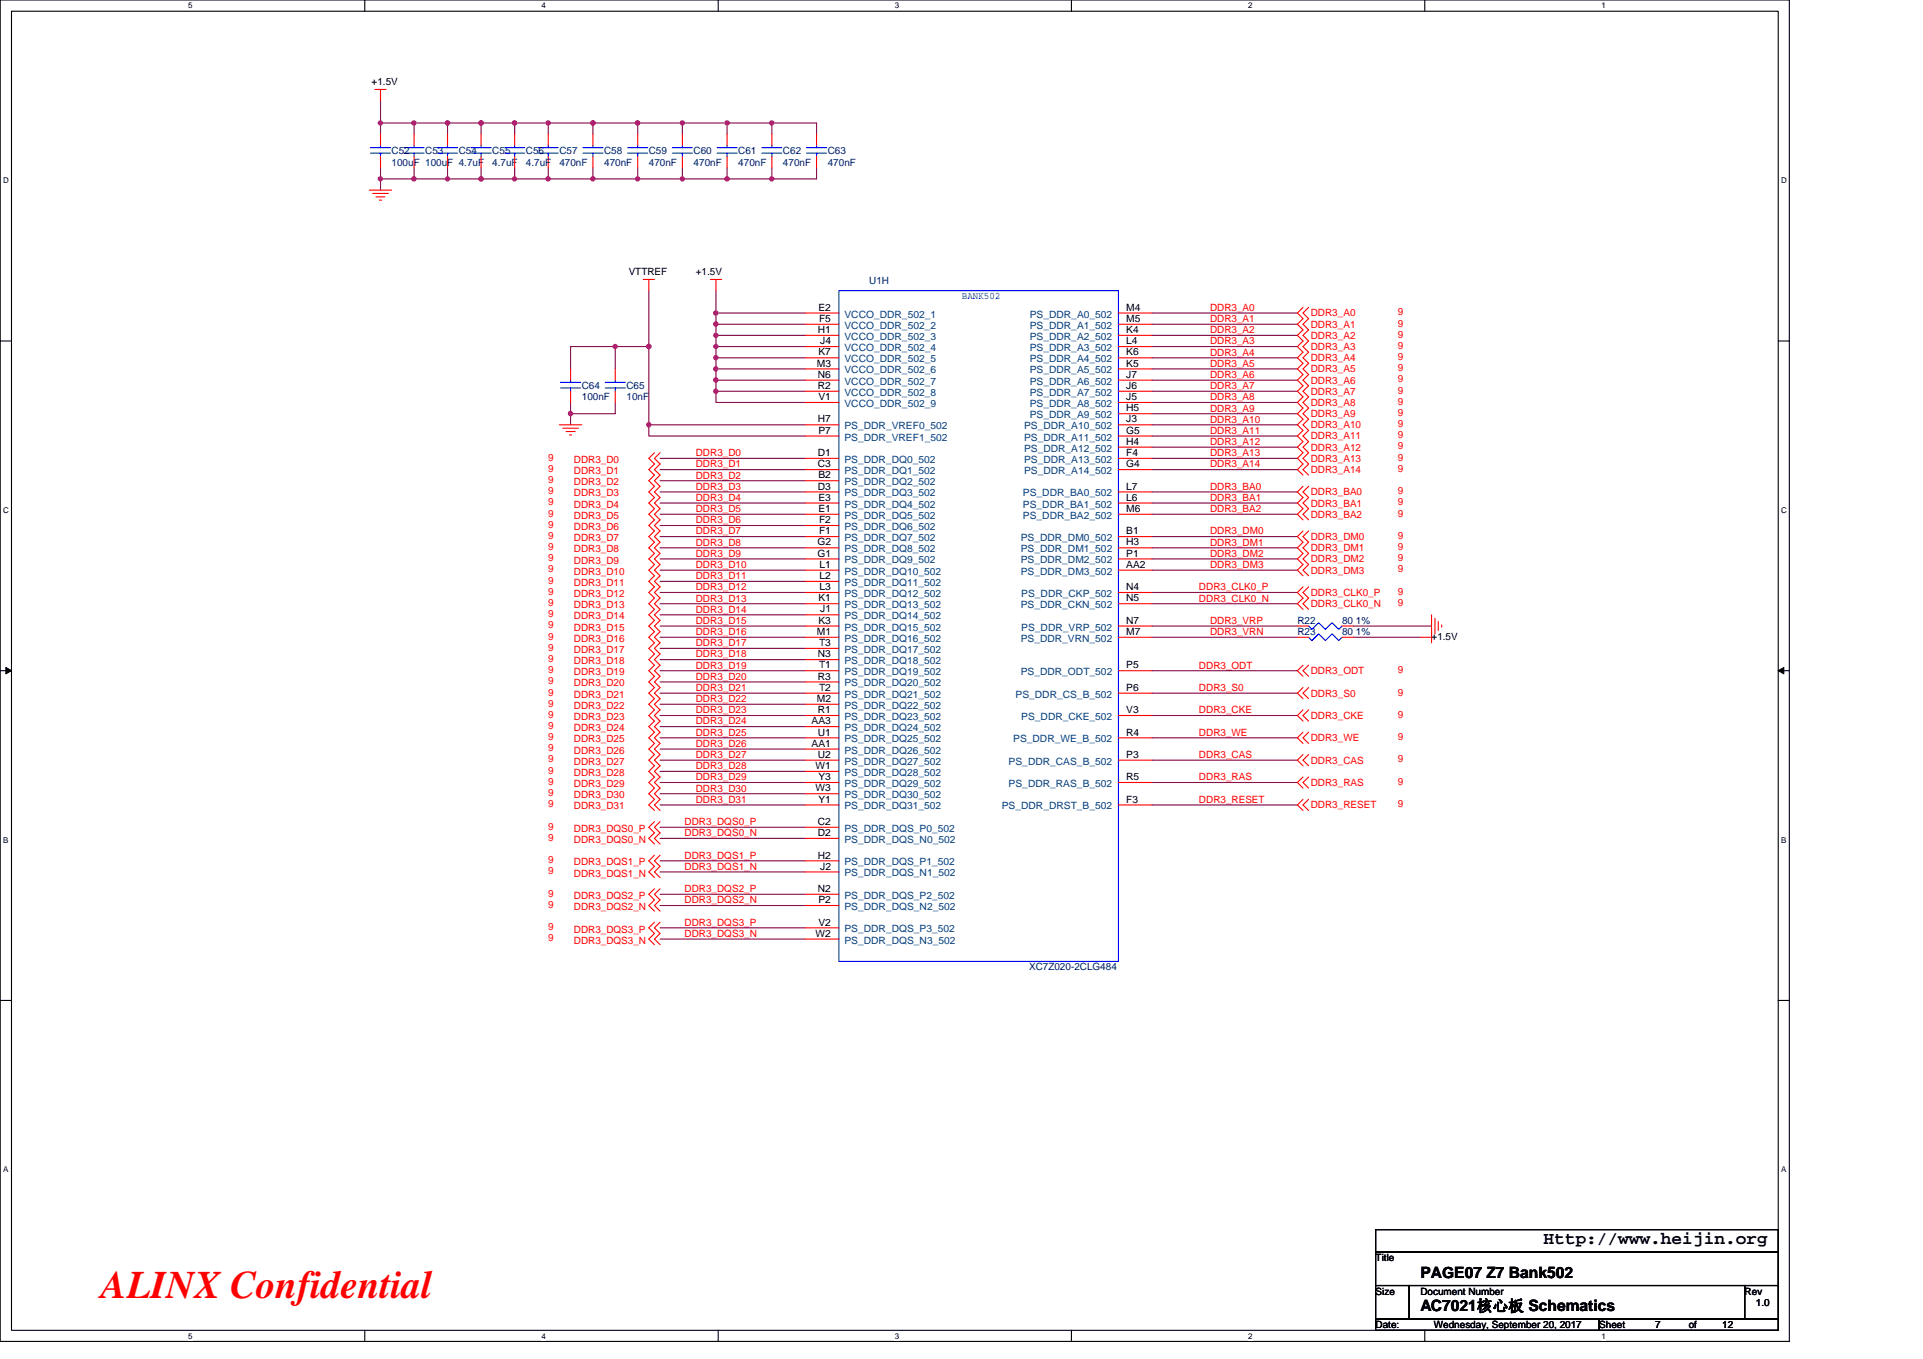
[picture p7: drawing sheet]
<svg xmlns="http://www.w3.org/2000/svg" width="297mm" height="210mm" viewBox="0 0 297 210" stroke-linecap="round" stroke-linejoin="round" font-family="sans-serif">
<path d="M0 0h276.4v207.3h-276.4zM1.8 1.7h272.9v203.8h-272.9z" fill="none" stroke="#000" stroke-width=".17"/>
<g fill="#fff">
<path d="M29.1 .2h.6v1.4h-.6z"/>
<path d="M29.1 205.7h.6v1.4h-.6z"/>
</g>
<path d="M56.3 0v1.7M56.3 205.5v1.8" fill="none" stroke="#000" stroke-width=".17"/>
<g fill="#fff">
<path d="M83.6 .2h.7v1.4h-.7z"/>
<path d="M83.6 205.7h.7v1.4h-.7z"/>
</g>
<path d="M110.9 0v1.7M110.9 205.5v1.8" fill="none" stroke="#000" stroke-width=".17"/>
<g fill="#fff">
<path d="M138.2 .2h.7v1.4h-.7z"/>
<path d="M138.2 205.7h.7v1.4h-.7z"/>
</g>
<path d="M165.5 0v1.7M165.5 205.5v1.8" fill="none" stroke="#000" stroke-width=".17"/>
<g fill="#fff">
<path d="M192.8 .2h.6v1.4h-.6z"/>
<path d="M192.8 205.7h.6v1.4h-.6z"/>
</g>
<path d="M220.1 0v1.7M220.1 205.5v1.8" fill="none" stroke="#000" stroke-width=".17"/>
<g fill="#fff">
<path d="M247.4 .2h.6v1.4h-.6z"/>
<path d="M247.4 205.7h.6v1.4h-.6z"/>
<path d="M.5 27.2h.8v1.4h-.8z"/>
<path d="M275.1 27.2h.9v1.4h-.9z"/>
<path d="M.5 78.1h.8v1.4h-.8z"/>
<path d="M275.1 78.1h.9v1.4h-.9z"/>
</g>
<path d="M0 52.7h1.8M274.7 52.7h1.7" fill="none" stroke="#000" stroke-width=".17"/>
<g fill="#fff">
<path d="M.5 129.1h.8v1.4h-.8z"/>
<path d="M275.1 129.1h.8v1.4h-.8z"/>
</g>
<path d="M0 103.6h1.8M274.7 103.6h1.7" fill="none" stroke="#000" stroke-width=".17"/>
<path d="M.9 103.1l.9 .5-.9 .5zM274.7 103.6l.8-.5v1z" fill="#000" stroke="#000" stroke-width=".15"/>
<g fill="#fff">
<path d="M.5 180h.8v1.4h-.8z"/>
<path d="M275.1 180h.8v1.4h-.8z"/>
</g>
<path d="M0 154.6h1.8M274.7 154.6h1.7M212.5 190h62.2v3.5h-62.2zM212.5 193.5h62.2v5.1h-62.2zM212.5 198.6h5.2v5.2h-5.2zM217.7 198.6h51.8v5.2h-51.8zM269.5 198.6h5.2v5.2h-5.2zM212.5 203.8h34.5v1.7h-34.5zM247 203.8h27.7v1.7h-27.7z" fill="none" stroke="#000" stroke-width=".17"/>
<g fill="none" stroke="#800040" stroke-width=".17">
<path d="M58.8 19h5.2M58.8 15.6v3.4M58.8 19v1.7M64 19h5.1M64 19v1.7M69.1 19v1.7M69.1 19h5.2M74.3 19h5.2M74.3 19v1.7M79.5 19h5.2M79.5 19v1.7M84.7 19h6.9"/>
<path d="M84.7 19v1.7M91.6 19h6.9M91.6 19v1.7M98.5 19h6.9M98.5 19v1.7M105.4 19h6.9M105.4 19v1.7M112.3 19h6.9M112.3 19v1.7M119.2 19h6.9v1.7M119.2 19v1.7M58.8 25.9v1.7"/>
<path d="M58.8 27.6h5.2M58.8 27.6v1.8M64 25.9v1.7h5.1M69.1 27.6h5.2M69.1 25.9v1.7M74.3 27.6h5.2M74.3 25.9v1.7M79.5 27.6h5.2M79.5 25.9v1.7M84.7 27.6h6.9M84.7 25.9v1.7M91.6 27.6h6.9"/>
<path d="M91.6 25.9v1.7M98.5 27.6h6.9M98.5 25.9v1.7M105.4 25.9v1.7M105.4 27.6h6.9M112.3 27.6h6.9M112.3 25.9v1.7M119.2 25.9v1.7M126.1 25.9v1.7h-6.9M95 53.6v3.4M95 53.6h-6.9v3.4M95 53.6h5.2"/>
<path d="M100.2 53.6v12M100.2 44.9v8.7M110.6 50.1v1.7h13.8M110.6 51.8v1.8h13.8M110.6 53.6v1.7h13.8M110.6 55.3v1.7h13.8M110.6 58.7h13.8M110.6 48.4v1.7M110.6 57v1.7M110.6 58.7v1.8M110.6 44.9v3.5h13.8M110.6 50.1h13.8"/>
<path d="M177.9 48.4h22.5M177.9 50.1h22.5M177.9 51.8h22.5M177.9 53.6h22.5M177.9 55.3h22.5M177.9 57h22.5M177.9 58.7h22.5M88.1 63.9v1.7M88.1 62.2v1.7M95 62.2v1.7h-6.9M100.2 65.6h24.2M100.2 65.6v1.8h24.2"/>
<path d="M102 70.8h22.4M102 72.6h22.4M102 74.3h22.4M102 76h22.4M102 77.7h22.4M102 79.5h22.4M110.6 60.5h13.8M110.6 60.5v1.7h13.8M177.9 60.5h22.5M177.9 62.2h22.5M177.9 63.9h22.5M177.9 65.6h22.5"/>
<path d="M177.9 67.4h22.5M177.9 69.1h22.5M177.9 70.8h22.5M177.9 72.6h22.5M177.9 76h22.5M177.9 77.7h22.5M177.9 79.5h22.5M102 81.2h22.4M102 82.9h22.4M102 84.6h22.4M102 86.4h22.4M102 88.1h22.4"/>
<path d="M102 89.8h22.4M102 91.5h22.4M102 93.3h22.4M102 95h22.4M102 96.7h22.4M102 98.5h22.4M177.9 82.9h22.5M177.9 84.6h22.5M177.9 86.4h22.5M177.9 88.1h22.5M177.9 91.5h22.5M177.9 93.3h22.5"/>
<path d="M177.9 96.7h22.5M177.9 98.5h22.5M209 96.7h12.1M209 98.5h10.4M102 100.2h22.4M102 101.9h22.4M102 103.6h22.4M102 105.4h22.4M102 107.1h22.4M102 108.8h22.4M102 110.6h22.4M102 112.3h22.4"/>
<path d="M102 114h22.4M102 115.7h22.4M102 117.5h22.4M102 119.2h22.4M177.9 103.6h22.5M177.9 107.1h22.5M177.9 110.6h22.5M177.9 114h22.5M177.9 117.5h22.5M102 120.9h22.4M102 122.6h22.4M102 124.4h22.4"/>
<path d="M102 127.8h22.4M102 129.5h22.4M102 133h22.4M102 134.7h22.4M102 138.2h22.4M102 139.9h22.4M177.9 120.9h22.5M177.9 124.4h22.5M102 143.4h22.4M102 145.1h22.4"/>
</g>
<g fill="#f0f" stroke="#f0f" stroke-width=".17">
<circle cx="58.8" cy="27.6" r=".33"/>
<circle cx="84.7" cy="27.6" r=".33"/>
<circle cx="69.1" cy="19" r=".33"/>
<circle cx="63.9" cy="19" r=".33"/>
<circle cx="63.9" cy="27.6" r=".33"/>
<circle cx="91.6" cy="27.6" r=".33"/>
<circle cx="98.5" cy="19" r=".33"/>
<circle cx="98.5" cy="27.6" r=".33"/>
<circle cx="112.3" cy="27.6" r=".33"/>
<circle cx="105.4" cy="27.6" r=".33"/>
<circle cx="84.7" cy="19" r=".33"/>
<circle cx="79.5" cy="19" r=".33"/>
<circle cx="74.3" cy="19" r=".33"/>
<circle cx="105.4" cy="19" r=".33"/>
<circle cx="91.6" cy="19" r=".33"/>
<circle cx="112.3" cy="19" r=".33"/>
<circle cx="79.5" cy="27.6" r=".33"/>
<circle cx="74.3" cy="27.6" r=".33"/>
<circle cx="69.1" cy="27.6" r=".33"/>
<circle cx="58.8" cy="19" r=".33"/>
<circle cx="119.2" cy="19" r=".33"/>
<circle cx="119.2" cy="27.6" r=".33"/>
<circle cx="110.6" cy="50.1" r=".34"/>
<circle cx="110.6" cy="48.4" r=".34"/>
<circle cx="110.6" cy="53.5" r=".33"/>
<circle cx="110.6" cy="51.8" r=".34"/>
<circle cx="110.6" cy="55.3" r=".34"/>
<circle cx="110.6" cy="57" r=".34"/>
<circle cx="110.6" cy="58.7" r=".34"/>
<circle cx="110.6" cy="60.4" r=".34"/>
<circle cx="100.2" cy="65.6" r=".34"/>
<circle cx="100.2" cy="53.5" r=".33"/>
<circle cx="88.1" cy="63.9" r=".34"/>
<circle cx="95" cy="53.5" r=".33"/>
</g>
<g fill="none" stroke="#f00" stroke-width=".17">
<path d="M57.9 13.8h1.7M58.8 13.8v1.8M57 29.4h3.5M57.6 29.9h2.4M58.1 30.4h1.4M58.6 30.9h.3M58.8 20.7v1.8M58.8 24.2v1.7M64 20.7v1.8M64 24.2v1.7M69.1 20.7v1.8M69.1 24.2v1.7"/>
<path d="M74.3 20.7v1.8M74.3 24.2v1.7M79.5 20.7v1.8M79.5 24.2v1.7M84.7 20.7v1.8M84.7 24.2v1.7M91.6 20.7v1.8M91.6 24.2v1.7M98.5 20.7v1.8M98.5 24.2v1.7M105.4 20.7v1.8M105.4 24.2v1.7"/>
<path d="M112.3 20.7v1.8M112.3 24.2v1.7M119.2 20.7v1.8M119.2 24.2v1.7M126.1 20.7v1.8M126.1 24.2v1.7M88.1 57v1.7M95 57v1.7M99.4 43.2h1.7M100.2 43.2v1.7M109.7 43.2h1.8M110.6 43.2v1.7"/>
<path d="M124.4 48.4h5.2M124.4 50.1h5.2M124.4 51.8h5.2M124.4 53.6h5.2M124.4 55.3h5.2M124.4 57h5.2M124.4 58.7h5.2M172.8 48.4h5.1M172.8 50.1h5.1M172.8 51.8h5.1M172.8 53.6h5.1M172.8 55.3h5.1"/>
<path d="M172.8 57h5.1M172.8 58.7h5.1M201.3 47.5l-.9 .9 .9 .8-.9 .9 .9 .9-.9 .8 .9 .9-.9 .9 .9 .8-.9 .9 .9 .8-.9 .9 .9 .9-.9 .8 .9 .9-.9 .9 .9 .8-.9 .9 .9 .9-.9 .8 .9 .9-.9 .8 .9 .9-.9 .9 .9 .8-.9 .9 .9 .9-.9 .8 .9 .9-.9 .9 .9 .8M202.1 47.5l-.8 .9 .8 .8-.8 .9 .8 .9-.8 .8 .8 .9-.8 .9 .8 .8-.8 .9 .8 .8-.8 .9 .8 .9-.8 .8 .8 .9-.8 .9 .8 .8-.8 .9 .8 .9-.8 .8 .8 .9-.8 .8 .8 .9-.8 .9 .8 .8-.8 .9 .8 .9-.8 .8 .8 .9-.8 .9 .8 .8M86.4 65.6h3.5M86.9 66.2h2.4M87.4 66.7h1.4M88 67.2h.3M88.1 60.5v1.7M95 60.5v1.7M101.1 70l-.9 .8 .9 .9-.9 .9 .9 .8-.9 .9 .9 .8-.9 .9 .9 .9-.9 .8 .9 .9-.9 .9 .9 .8-.9 .9 .9 .8-.9 .9 .9 .9-.9 .8 .9 .9-.9 .9 .9 .8-.9 .9 .9 .9-.9 .8 .9 .9-.9 .8 .9 .9-.9 .9 .9 .8-.9 .9 .9 .9-.9 .8 .9 .9-.9 .9 .9 .8-.9 .9 .9 .8-.9 .9 .9 .9-.9 .8 .9 .9-.9 .9 .9 .8-.9 .9 .9 .9-.9 .8 .9 .9-.9 .9 .9 .8-.9 .9 .9 .8-.9 .9 .9 .9-.9 .8 .9 .9-.9 .9 .9 .8-.9 .9 .9 .9-.9 .8 .9 .9-.9 .8 .9 .9-.9 .9 .9 .8M102 70l-.9 .8 .9 .9-.9 .9 .9 .8-.9 .9 .9 .8-.9 .9 .9 .9-.9 .8 .9 .9-.9 .9 .9 .8-.9 .9 .9 .8-.9 .9 .9 .9-.9 .8 .9 .9-.9 .9 .9 .8-.9 .9 .9 .9-.9 .8 .9 .9-.9 .8 .9 .9-.9 .9 .9 .8-.9 .9 .9 .9-.9 .8 .9 .9-.9 .9 .9 .8-.9 .9 .9 .8-.9 .9 .9 .9-.9 .8 .9 .9-.9 .9 .9 .8-.9 .9 .9 .9-.9 .8 .9 .9-.9 .9 .9 .8-.9 .9 .9 .8-.9 .9 .9 .9-.9 .8 .9 .9-.9 .9 .9 .8-.9 .9 .9 .9-.9 .8 .9 .9-.9 .8 .9 .9-.9 .9 .9 .8"/>
<path d="M124.4 62.2h5.2M124.4 60.5h5.2M124.4 65.6h5.2M124.4 67.4h5.2M124.4 70.8h5.2M124.4 72.6h5.2M124.4 74.3h5.2M124.4 76h5.2M124.4 77.7h5.2M124.4 79.5h5.2M172.8 60.5h5.1M172.8 62.2h5.1"/>
<path d="M172.8 63.9h5.1M172.8 65.6h5.1M172.8 67.4h5.1M172.8 69.1h5.1M172.8 70.8h5.1M172.8 72.6h5.1M172.8 76h5.1M172.8 77.7h5.1M172.8 79.5h5.1M201.3 75.1l-.9 .9 .9 .9-.9 .8 .9 .9-.9 .9 .9 .8M202.1 75.1l-.8 .9 .8 .9-.8 .8 .8 .9-.8 .9 .8 .8M124.4 81.2h5.2"/>
<path d="M124.4 82.9h5.2M124.4 84.6h5.2M124.4 86.4h5.2M124.4 88.1h5.2M124.4 89.8h5.2M124.4 91.5h5.2M124.4 93.3h5.2M124.4 95h5.2M124.4 96.7h5.2M124.4 98.5h5.2M172.8 82.9h5.1M172.8 84.6h5.1"/>
<path d="M172.8 86.4h5.1M172.8 88.1h5.1M172.8 91.5h5.1M172.8 93.3h5.1M172.8 96.7h5.1M172.8 98.5h5.1M200.4 98.5h1.7M200.4 96.7h1.7M201.3 82l-.9 .9 .9 .9-.9 .8 .9 .9-.9 .9 .9 .8-.9 .9 .9 .9M201.3 90.7l-.9 .8 .9 .9-.9 .9 .9 .8M202.1 82l-.8 .9 .8 .9-.8 .8 .8 .9-.8 .9 .8 .8-.8 .9 .8 .9M202.1 90.7l-.8 .8 .8 .9-.8 .9 .8 .8"/>
<path d="M207.3 98.5h1.7M207.3 96.7h1.7M221.1 95v3.5h-1.7M221.1 97.6v1.7M221.7 95.5v2.4M222.2 96v1.4M222.7 96.6v.3M124.4 100.2h5.2M124.4 101.9h5.2M124.4 103.6h5.2M124.4 105.4h5.2M124.4 107.1h5.2"/>
<path d="M124.4 108.8h5.2M124.4 110.6h5.2M124.4 112.3h5.2M124.4 114h5.2M124.4 115.7h5.2M124.4 117.5h5.2M124.4 119.2h5.2M172.8 103.6h5.1M172.8 107.1h5.1M172.8 110.6h5.1M172.8 114h5.1M172.8 117.5h5.1"/>
<path d="M201.3 102.8l-.9 .8 .9 .9M201.3 106.2l-.9 .9 .9 .9M201.3 109.7l-.9 .9 .9 .8M201.3 113.1l-.9 .9 .9 .9M201.3 116.6l-.9 .9 .9 .8M202.1 102.8l-.8 .8 .8 .9M202.1 106.2l-.8 .9 .8 .9M202.1 109.7l-.8 .9 .8 .8M202.1 113.1l-.8 .9 .8 .9M202.1 116.6l-.8 .9 .8 .8M101.1 127l-.9 .8 .9 .9-.9 .8 .9 .9M101.1 132.1l-.9 .9 .9 .9-.9 .8 .9 .9"/>
<path d="M101.1 137.3l-.9 .9 .9 .8-.9 .9 .9 .9M102 127l-.9 .8 .9 .9-.9 .8 .9 .9M102 132.1l-.9 .9 .9 .9-.9 .8 .9 .9M102 137.3l-.9 .9 .9 .8-.9 .9 .9 .9M124.4 120.9h5.2M124.4 122.6h5.2M124.4 124.4h5.2M124.4 127.8h5.2M124.4 129.5h5.2M124.4 133h5.2M124.4 134.7h5.2M124.4 138.2h5.2"/>
<path d="M124.4 139.9h5.2M172.8 120.9h5.1M172.8 124.4h5.1M201.3 120.1l-.9 .8 .9 .9M201.3 123.5l-.9 .9 .9 .8M202.1 120.1l-.8 .8 .8 .9M202.1 123.5l-.8 .9 .8 .8M101.1 142.5l-.9 .9 .9 .8-.9 .9 .9 .9M102 142.5l-.9 .9 .9 .8-.9 .9 .9 .9M124.4 143.4h5.2M124.4 145.1h5.2"/>
</g>
<g fill="none" stroke="#00f" stroke-width=".17">
<path d="M57.2 23.7h3.1M57.2 22.8h3.1M58.8 22.5v.3M58.8 23.7v.5M62.4 23.7h3.1M62.4 22.8h3.1M64 22.5v.3M64 23.7v.5M67.6 23.7h3.1M67.6 22.8h3.1M69.1 22.5v.3M69.1 23.7v.5"/>
<path d="M72.8 23.7h3.1M72.8 22.8h3.1M74.3 22.5v.3M74.3 23.7v.5M78 23.7h3M78 22.8h3M79.5 22.5v.3M79.5 23.7v.5M83.1 23.7h3.1M83.1 22.8h3.1M84.7 22.5v.3M84.7 23.7v.5"/>
<path d="M90 23.7h3.2M90 22.8h3.2M91.6 22.5v.3M91.6 23.7v.5M96.9 23.7h3.2M96.9 22.8h3.2M98.5 22.5v.3M98.5 23.7v.5M103.9 23.7h3.1M103.9 22.8h3.1M105.4 22.5v.3M105.4 23.7v.5"/>
<path d="M110.8 23.7h3.1M110.8 22.8h3.1M112.3 22.5v.3M112.3 23.7v.5M117.7 23.7h3.1M117.7 22.8h3.1M119.2 22.5v.3M119.2 23.7v.5M124.6 23.7h3.1M124.6 22.8h3.1M126.1 22.5v.3M126.1 23.7v.5"/>
<path d="M86.6 59.9h3.1M86.6 59.1h3.1M88.1 58.7v.4M88.1 59.9v.6M93.5 59.9h3.1M93.5 59.1h3.1M95 58.7v.4M95 59.9v.6M129.6 44.9h43.2v103.6h-43.2zM202.1 98.5l.5 .5 1.1-1.1 1 1.1 1.1-1.1 1 1.1 .5-.5M202.1 96.7l.5 .5 1.1-1 1 1 1.1-1 1 1 .5-.5"/>
</g>
<text font-size="6" fill="#f00" x="15.6" y="200.6">ALINX Confidential</text>
<text font-size="2.8" x="238.4" y="192.3">Http://www.heijin.org</text>
<g font-size="2.4">
<text x="219.4" y="197.4">PAGE07 Z7 Bank502</text>
<text x="219.4" y="202.6">AC7021核心板 Schematics</text>
</g>
<g font-size="1.5">
<text x="57.4" y="13.1">+1.5V</text>
<text x="97.1" y="42.5">VTTREF</text>
<text x="107.5" y="42.5">+1.5V</text>
<text x="126.3" y="51.5">H1</text>
<text x="126.4" y="48">E2</text>
<text x="126.5" y="49.7">F5</text>
<text x="126.7" y="53.2">J4</text>
<text x="174" y="48">M4</text>
<text x="174" y="49.7">M5</text>
<text x="174" y="51.5">K4</text>
<text x="174" y="53.2">L4</text>
<text x="126.2" y="56.6">M3</text>
<text x="126.3" y="58.4">N6</text>
<text x="126.4" y="54.9">K7</text>
<text x="174" y="54.9">K6</text>
<text x="174" y="56.6">K5</text>
<text x="174" y="58.4">J7</text>
<text x="126.3" y="60.1">R2</text>
<text x="126.3" y="65.3">H7</text>
<text x="126.4" y="61.8">V1</text>
<text x="174" y="60.1">J6</text>
<text x="174" y="61.8">J5</text>
<text x="174" y="63.6">H5</text>
<text x="174" y="65.3">J3</text>
<text x="126.3" y="70.5">D1</text>
<text x="126.4" y="67">P7</text>
<text x="174" y="67">G5</text>
<text x="174" y="68.7">H4</text>
<text x="174" y="70.5">F4</text>
<text x="126.3" y="72.2">C3</text>
<text x="126.3" y="75.6">D3</text>
<text x="126.4" y="73.9">B2</text>
<text x="126.4" y="77.4">E3</text>
<text x="174" y="75.6">L7</text>
<text x="174" y="77.4">L6</text>
<text x="174" y="72.2">G4</text>
<text x="126.4" y="79.1">E1</text>
<text x="126.5" y="80.8">F2</text>
<text x="126.5" y="82.6">F1</text>
<text x="174" y="82.6">B1</text>
<text x="174" y="79.1">M6</text>
<text x="126.3" y="84.3">G2</text>
<text x="126.3" y="86">G1</text>
<text x="126.6" y="87.7">L1</text>
<text x="126.6" y="89.5">L2</text>
<text x="174" y="84.3">H3</text>
<text x="174" y="86">P1</text>
<text x="174" y="87.7">AA2</text>
<text x="126.4" y="92.9">K1</text>
<text x="126.6" y="91.2">L3</text>
<text x="126.7" y="94.6">J1</text>
<text x="174" y="92.9">N5</text>
<text x="174" y="91.2">N4</text>
<text x="126.2" y="98.1">M1</text>
<text x="126.3" y="101.6">N3</text>
<text x="126.4" y="96.4">K3</text>
<text x="126.5" y="99.8">T3</text>
<text x="174" y="98.1">M7</text>
<text x="174" y="96.4">N7</text>
<text x="221.1" y="98.8">+1.5V</text>
<text x="126.3" y="105">R3</text>
<text x="126.5" y="103.3">T1</text>
<text x="126.5" y="106.7">T2</text>
<text x="174" y="106.7">P6</text>
<text x="174" y="103.3">P5</text>
<text x="125.4" y="111.9">AA3</text>
<text x="126.2" y="108.5">M2</text>
<text x="126.3" y="110.2">R1</text>
<text x="126.3" y="113.6">U1</text>
<text x="174" y="113.6">R4</text>
<text x="174" y="110.2">V3</text>
<text x="125.4" y="115.4">AA1</text>
<text x="126" y="118.8">W1</text>
<text x="126.3" y="117.1">U2</text>
<text x="174" y="117.1">P3</text>
<text x="126" y="122.3">W3</text>
<text x="126.4" y="120.5">Y3</text>
<text x="126.4" y="124">Y1</text>
<text x="174" y="120.5">R5</text>
<text x="174" y="124">F3</text>
<text x="126.3" y="127.5">C2</text>
<text x="126.3" y="129.2">D2</text>
<text x="126.3" y="132.7">H2</text>
<text x="126.3" y="137.8">N2</text>
<text x="126.7" y="134.4">J2</text>
<text x="126.4" y="139.6">P2</text>
<text x="126.4" y="143">V2</text>
<text x="126" y="144.7">W2</text>
<text x="212.5" y="194.9">Title</text>
<text x="212.5" y="200">Size</text>
<text x="219.4" y="200">Document Number</text>
<text x="269.5" y="200">Rev</text>
<text x="271.2" y="201.8">1.0</text>
<text x="212.5" y="205.2">Date:</text>
<text x="221.5" y="205.2">Wednesday, September 20, 2017</text>
<text x="247" y="205.2">Sheet</text>
<text x="255.7" y="205.2">7</text>
<text x="260.9" y="205.2">of</text>
<text x="266" y="205.2">12</text>
</g>
<g font-size="1.5" fill="#000080">
<text x="60.5" y="23.9">C52</text>
<text x="65.7" y="23.9">C53</text>
<text x="70.9" y="23.9">C54</text>
<text x="76" y="23.9">C55</text>
<text x="81.2" y="23.9">C56</text>
<text x="86.4" y="23.9">C57</text>
<text x="93.3" y="23.9">C58</text>
<text x="100.2" y="23.9">C59</text>
<text x="107.1" y="23.9">C60</text>
<text x="114" y="23.9">C61</text>
<text x="120.9" y="23.9">C62</text>
<text x="127.9" y="23.9">C63</text>
<text x="60.5" y="25.6">100uF 100uF 4.7uF</text>
<text x="76" y="25.6">4.7uF</text>
<text x="81.2" y="25.6">4.7uF</text>
<text x="86.4" y="25.6">470nF</text>
<text x="93.3" y="25.6">470nF</text>
<text x="100.2" y="25.6">470nF</text>
<text x="107.1" y="25.6">470nF</text>
<text x="114" y="25.6">470nF</text>
<text x="120.9" y="25.6">470nF</text>
<text x="127.9" y="25.6">470nF</text>
<text x="134.3" y="43.9">U1H</text>
<text x="89.9" y="60.1">C64</text>
<text x="89.9" y="61.8">100nF</text>
<text x="96.8" y="60.1">C65</text>
<text x="96.8" y="61.8">10nF</text>
<text x="200.4" y="98.1">R23</text>
<text x="200.4" y="96.4">R22</text>
<text x="207.3" y="98.1">80 1%</text>
<text x="207.3" y="96.4">80 1%</text>
<text x="159" y="149.9">XC7Z020-2CLG484</text>
</g>
<text font-size="1.5" fill="#00f" x="148.6" y="46.1">BANK502</text>
<g font-size="1.5" fill="#004080">
<text x="130.4" y="49.1">VCCO_DDR_502_1</text>
<text x="130.4" y="50.8">VCCO_DDR_502_2</text>
<text x="130.4" y="52.5">VCCO_DDR_502_3</text>
<text x="159.1" y="49.1">PS_DDR_A0_502</text>
<text x="159.1" y="50.8">PS_DDR_A1_502</text>
<text x="159.1" y="52.5">PS_DDR_A2_502</text>
<text x="130.4" y="54.3">VCCO_DDR_502_4</text>
<text x="130.4" y="56">VCCO_DDR_502_5</text>
<text x="130.4" y="57.7">VCCO_DDR_502_6</text>
<text x="130.4" y="59.4">VCCO_DDR_502_7</text>
<text x="159.1" y="54.3">PS_DDR_A3_502</text>
<text x="159.1" y="56">PS_DDR_A4_502</text>
<text x="159.1" y="57.7">PS_DDR_A5_502</text>
<text x="159.1" y="59.4">PS_DDR_A6_502</text>
<text x="130.4" y="62.9">VCCO_DDR_502_9</text>
<text x="130.4" y="61.2">VCCO_DDR_502_8</text>
<text x="159.1" y="61.2">PS_DDR_A7_502</text>
<text x="159.1" y="62.9">PS_DDR_A8_502</text>
<text x="159.1" y="64.6">PS_DDR_A9_502</text>
<text x="130.4" y="66.3">PS_DDR_VREF0_502</text>
<text x="130.4" y="68.1">PS_DDR_VREF1_502</text>
<text x="130.4" y="71.5">PS_DDR_DQ0_502</text>
<text x="158.2" y="66.3">PS_DDR_A10_502</text>
<text x="158.2" y="68.1">PS_DDR_A11_502</text>
<text x="158.2" y="69.8">PS_DDR_A12_502</text>
<text x="158.2" y="71.5">PS_DDR_A13_502</text>
<text x="130.4" y="73.3">PS_DDR_DQ1_502</text>
<text x="130.4" y="75">PS_DDR_DQ2_502</text>
<text x="130.4" y="76.7">PS_DDR_DQ3_502</text>
<text x="158" y="76.7">PS_DDR_BA0_502</text>
<text x="158.2" y="73.3">PS_DDR_A14_502</text>
<text x="130.4" y="78.4">PS_DDR_DQ4_502</text>
<text x="130.4" y="80.2">PS_DDR_DQ5_502</text>
<text x="130.4" y="81.9">PS_DDR_DQ6_502</text>
<text x="130.4" y="83.6">PS_DDR_DQ7_502</text>
<text x="157.7" y="83.6">PS_DDR_DM0_502</text>
<text x="158" y="78.4">PS_DDR_BA1_502</text>
<text x="158" y="80.2">PS_DDR_BA2_502</text>
<text x="130.4" y="85.3">PS_DDR_DQ8_502</text>
<text x="130.4" y="87.1">PS_DDR_DQ9_502</text>
<text x="130.4" y="88.8">PS_DDR_DQ10_502</text>
<text x="157.7" y="85.3">PS_DDR_DM1_502</text>
<text x="157.7" y="87.1">PS_DDR_DM2_502</text>
<text x="157.7" y="88.8">PS_DDR_DM3_502</text>
<text x="130.4" y="90.5">PS_DDR_DQ11_502</text>
<text x="130.4" y="92.2">PS_DDR_DQ12_502</text>
<text x="130.4" y="94">PS_DDR_DQ13_502</text>
<text x="130.4" y="95.7">PS_DDR_DQ14_502</text>
<text x="157.7" y="94">PS_DDR_CKN_502</text>
<text x="157.8" y="92.2">PS_DDR_CKP_502</text>
<text x="130.4" y="97.4">PS_DDR_DQ15_502</text>
<text x="130.4" y="99.2">PS_DDR_DQ16_502</text>
<text x="130.4" y="100.9">PS_DDR_DQ17_502</text>
<text x="157.7" y="99.2">PS_DDR_VRN_502</text>
<text x="157.8" y="97.4">PS_DDR_VRP_502</text>
<text x="130.4" y="102.6">PS_DDR_DQ18_502</text>
<text x="130.4" y="104.3">PS_DDR_DQ19_502</text>
<text x="130.4" y="106.1">PS_DDR_DQ20_502</text>
<text x="130.4" y="107.8">PS_DDR_DQ21_502</text>
<text x="156.9" y="107.8">PS_DDR_CS_B_502</text>
<text x="157.7" y="104.3">PS_DDR_ODT_502</text>
<text x="130.4" y="109.5">PS_DDR_DQ22_502</text>
<text x="130.4" y="111.3">PS_DDR_DQ23_502</text>
<text x="130.4" y="113">PS_DDR_DQ24_502</text>
<text x="157.8" y="111.3">PS_DDR_CKE_502</text>
<text x="130.4" y="114.7">PS_DDR_DQ25_502</text>
<text x="130.4" y="116.4">PS_DDR_DQ26_502</text>
<text x="130.4" y="118.2">PS_DDR_DQ27_502</text>
<text x="130.4" y="119.9">PS_DDR_DQ28_502</text>
<text x="155.8" y="118.2">PS_DDR_CAS_B_502</text>
<text x="156.5" y="114.7">PS_DDR_WE_B_502</text>
<text x="130.4" y="121.6">PS_DDR_DQ29_502</text>
<text x="130.4" y="123.3">PS_DDR_DQ30_502</text>
<text x="130.4" y="125.1">PS_DDR_DQ31_502</text>
<text x="154.7" y="125.1">PS_DDR_DRST_B_502</text>
<text x="155.8" y="121.6">PS_DDR_RAS_B_502</text>
<text x="130.4" y="128.5">PS_DDR_DQS_P0_502</text>
<text x="130.4" y="130.2">PS_DDR_DQS_N0_502</text>
<text x="130.4" y="133.7">PS_DDR_DQS_P1_502</text>
<text x="130.4" y="135.4">PS_DDR_DQS_N1_502</text>
<text x="130.4" y="138.9">PS_DDR_DQS_P2_502</text>
<text x="130.4" y="140.6">PS_DDR_DQS_N2_502</text>
<text x="130.4" y="144.1">PS_DDR_DQS_P3_502</text>
<text x="130.4" y="145.8">PS_DDR_DQS_N3_502</text>
</g>
<g font-size="1.5" fill="#f00">
<text x="186.9" y="48">DDR3_A0</text>
<text x="186.9" y="49.8">DDR3_A1</text>
<text x="186.9" y="51.5">DDR3_A2</text>
<text x="186.9" y="53.2">DDR3_A3</text>
<text x="202.5" y="48.9">DDR3_A0</text>
<text x="202.5" y="50.6">DDR3_A1</text>
<text x="202.5" y="52.4">DDR3_A2</text>
<text x="215.9" y="48.7">9</text>
<text x="215.9" y="50.5">9</text>
<text x="215.9" y="52.2">9</text>
<text x="215.9" y="53.9">9</text>
<text x="186.9" y="54.9">DDR3_A4</text>
<text x="186.9" y="56.7">DDR3_A5</text>
<text x="186.9" y="58.4">DDR3_A6</text>
<text x="202.5" y="54.1">DDR3_A3</text>
<text x="202.5" y="55.8">DDR3_A4</text>
<text x="202.5" y="57.5">DDR3_A5</text>
<text x="202.5" y="59.3">DDR3_A6</text>
<text x="215.9" y="55.6">9</text>
<text x="215.9" y="57.4">9</text>
<text x="215.9" y="59.1">9</text>
<text x="186.9" y="60.1">DDR3_A7</text>
<text x="186.9" y="61.8">DDR3_A8</text>
<text x="186.9" y="63.6">DDR3_A9</text>
<text x="186.9" y="65.3">DDR3_A10</text>
<text x="202.5" y="61">DDR3_A7</text>
<text x="202.5" y="62.7">DDR3_A8</text>
<text x="202.5" y="64.5">DDR3_A9</text>
<text x="215.9" y="60.8">9</text>
<text x="215.9" y="62.5">9</text>
<text x="215.9" y="64.3">9</text>
<text x="215.9" y="66">9</text>
<text x="84.7" y="71.2">9</text>
<text x="88.6" y="71.5">DDR3_D0</text>
<text x="107.5" y="70.5">DDR3_D0</text>
<text x="186.9" y="67">DDR3_A11</text>
<text x="186.9" y="68.7">DDR3_A12</text>
<text x="186.9" y="70.5">DDR3_A13</text>
<text x="202.5" y="66.2">DDR3_A10</text>
<text x="202.5" y="67.9">DDR3_A11</text>
<text x="202.5" y="69.6">DDR3_A12</text>
<text x="202.5" y="71.4">DDR3_A13</text>
<text x="215.9" y="67.7">9</text>
<text x="215.9" y="69.4">9</text>
<text x="215.9" y="71.2">9</text>
<text x="84.7" y="72.9">9</text>
<text x="84.7" y="74.6">9</text>
<text x="84.7" y="76.4">9</text>
<text x="88.6" y="73.3">DDR3_D1</text>
<text x="88.6" y="75">DDR3_D2</text>
<text x="88.6" y="76.7">DDR3_D3</text>
<text x="107.5" y="72.2">DDR3_D1</text>
<text x="107.5" y="73.9">DDR3_D2</text>
<text x="107.5" y="75.7">DDR3_D3</text>
<text x="107.5" y="77.4">DDR3_D4</text>
<text x="186.9" y="72.2">DDR3_A14</text>
<text x="186.9" y="75.7">DDR3_BA0</text>
<text x="186.9" y="77.4">DDR3_BA1</text>
<text x="202.5" y="73.1">DDR3_A14</text>
<text x="202.5" y="76.5">DDR3_BA0</text>
<text x="215.9" y="72.9">9</text>
<text x="215.9" y="76.4">9</text>
<text x="84.7" y="78.1">9</text>
<text x="84.7" y="79.8">9</text>
<text x="84.7" y="81.6">9</text>
<text x="84.7" y="83.3">9</text>
<text x="88.6" y="78.4">DDR3_D4</text>
<text x="88.6" y="80.2">DDR3_D5</text>
<text x="88.6" y="81.9">DDR3_D6</text>
<text x="88.6" y="83.6">DDR3_D7</text>
<text x="107.5" y="79.1">DDR3_D5</text>
<text x="107.5" y="80.9">DDR3_D6</text>
<text x="107.5" y="82.6">DDR3_D7</text>
<text x="186.9" y="79.1">DDR3_BA2</text>
<text x="186.9" y="82.6">DDR3_DM0</text>
<text x="202.5" y="78.3">DDR3_BA1</text>
<text x="202.5" y="80">DDR3_BA2</text>
<text x="202.5" y="83.4">DDR3_DM0</text>
<text x="215.9" y="78.1">9</text>
<text x="215.9" y="79.8">9</text>
<text x="215.9" y="83.3">9</text>
<text x="84.7" y="85">9</text>
<text x="84.7" y="86.7">9</text>
<text x="84.7" y="88.5">9</text>
<text x="88.6" y="85.3">DDR3_D8</text>
<text x="88.6" y="87.1">DDR3_D9</text>
<text x="88.6" y="88.8">DDR3_D10</text>
<text x="107.5" y="84.3">DDR3_D8</text>
<text x="107.5" y="86">DDR3_D9</text>
<text x="107.5" y="87.8">DDR3_D10</text>
<text x="107.5" y="89.5">DDR3_D11</text>
<text x="186.9" y="84.3">DDR3_DM1</text>
<text x="186.9" y="86">DDR3_DM2</text>
<text x="186.9" y="87.8">DDR3_DM3</text>
<text x="202.5" y="85.2">DDR3_DM1</text>
<text x="202.5" y="86.9">DDR3_DM2</text>
<text x="202.5" y="88.6">DDR3_DM3</text>
<text x="215.9" y="85">9</text>
<text x="215.9" y="86.7">9</text>
<text x="215.9" y="88.5">9</text>
<text x="84.7" y="90.2">9</text>
<text x="84.7" y="91.9">9</text>
<text x="84.7" y="93.6">9</text>
<text x="84.7" y="95.4">9</text>
<text x="88.6" y="90.5">DDR3_D11</text>
<text x="88.6" y="92.3">DDR3_D12</text>
<text x="88.6" y="94">DDR3_D13</text>
<text x="88.6" y="95.7">DDR3_D14</text>
<text x="107.5" y="91.2">DDR3_D12</text>
<text x="107.5" y="92.9">DDR3_D13</text>
<text x="107.5" y="94.7">DDR3_D14</text>
<text x="185.2" y="91.2">DDR3_CLK0_P</text>
<text x="185.2" y="92.9">DDR3_CLK0_N</text>
<text x="202.5" y="92.1">DDR3_CLK0_P</text>
<text x="202.5" y="93.8">DDR3_CLK0_N</text>
<text x="215.9" y="91.9">9</text>
<text x="215.9" y="93.6">9</text>
<text x="84.7" y="97.1">9</text>
<text x="84.7" y="98.8">9</text>
<text x="84.7" y="100.5">9</text>
<text x="88.6" y="97.4">DDR3_D15</text>
<text x="88.6" y="99.2">DDR3_D16</text>
<text x="88.6" y="100.9">DDR3_D17</text>
<text x="107.5" y="96.4">DDR3_D15</text>
<text x="107.5" y="98.1">DDR3_D16</text>
<text x="107.5" y="99.8">DDR3_D17</text>
<text x="107.5" y="101.6">DDR3_D18</text>
<text x="186.9" y="96.4">DDR3_VRP</text>
<text x="186.9" y="98.1">DDR3_VRN</text>
<text x="84.7" y="102.3">9</text>
<text x="84.7" y="104">9</text>
<text x="84.7" y="105.7">9</text>
<text x="84.7" y="107.5">9</text>
<text x="88.6" y="102.6">DDR3_D18</text>
<text x="88.6" y="104.4">DDR3_D19</text>
<text x="88.6" y="106.1">DDR3_D20</text>
<text x="88.6" y="107.8">DDR3_D21</text>
<text x="107.5" y="103.3">DDR3_D19</text>
<text x="107.5" y="105">DDR3_D20</text>
<text x="107.5" y="106.8">DDR3_D21</text>
<text x="185.2" y="103.3">DDR3_ODT</text>
<text x="185.2" y="106.8">DDR3_S0</text>
<text x="202.5" y="104.2">DDR3_ODT</text>
<text x="202.5" y="107.6">DDR3_S0</text>
<text x="215.9" y="104">9</text>
<text x="215.9" y="107.5">9</text>
<text x="84.7" y="109.2">9</text>
<text x="84.7" y="110.9">9</text>
<text x="84.7" y="112.6">9</text>
<text x="88.6" y="109.5">DDR3_D22</text>
<text x="88.6" y="111.3">DDR3_D23</text>
<text x="88.6" y="113">DDR3_D24</text>
<text x="107.5" y="108.5">DDR3_D22</text>
<text x="107.5" y="110.2">DDR3_D23</text>
<text x="107.5" y="111.9">DDR3_D24</text>
<text x="107.5" y="113.7">DDR3_D25</text>
<text x="185.2" y="110.2">DDR3_CKE</text>
<text x="185.2" y="113.7">DDR3_WE</text>
<text x="202.5" y="111.1">DDR3_CKE</text>
<text x="215.9" y="110.9">9</text>
<text x="84.7" y="114.4">9</text>
<text x="84.7" y="116.1">9</text>
<text x="84.7" y="117.8">9</text>
<text x="84.7" y="119.5">9</text>
<text x="88.6" y="114.7">DDR3_D25</text>
<text x="88.6" y="116.4">DDR3_D26</text>
<text x="88.6" y="118.2">DDR3_D27</text>
<text x="88.6" y="119.9">DDR3_D28</text>
<text x="107.5" y="115.4">DDR3_D26</text>
<text x="107.5" y="117.1">DDR3_D27</text>
<text x="107.5" y="118.9">DDR3_D28</text>
<text x="185.2" y="117.1">DDR3_CAS</text>
<text x="202.5" y="114.5">DDR3_WE</text>
<text x="202.5" y="118">DDR3_CAS</text>
<text x="215.9" y="114.4">9</text>
<text x="215.9" y="117.8">9</text>
<text x="84.7" y="121.3">9</text>
<text x="84.7" y="123">9</text>
<text x="84.7" y="124.7">9</text>
<text x="88.6" y="121.6">DDR3_D29</text>
<text x="88.6" y="123.3">DDR3_D30</text>
<text x="88.6" y="125.1">DDR3_D31</text>
<text x="107.5" y="120.6">DDR3_D29</text>
<text x="107.5" y="122.3">DDR3_D30</text>
<text x="107.5" y="124">DDR3_D31</text>
<text x="185.2" y="120.6">DDR3_RAS</text>
<text x="185.2" y="124">DDR3_RESET</text>
<text x="202.5" y="121.5">DDR3_RAS</text>
<text x="202.5" y="124.9">DDR3_RESET</text>
<text x="215.9" y="121.3">9</text>
<text x="215.9" y="124.7">9</text>
<text x="84.7" y="128.2">9</text>
<text x="84.7" y="129.9">9</text>
<text x="88.6" y="128.5">DDR3_DQS0_P</text>
<text x="88.6" y="130.3">DDR3_DQS0_N</text>
<text x="105.7" y="127.5">DDR3_DQS0_P</text>
<text x="105.7" y="129.2">DDR3_DQS0_N</text>
<text x="84.7" y="133.4">9</text>
<text x="84.7" y="135.1">9</text>
<text x="88.6" y="133.7">DDR3_DQS1_P</text>
<text x="88.6" y="135.4">DDR3_DQS1_N</text>
<text x="105.7" y="132.7">DDR3_DQS1_P</text>
<text x="105.7" y="134.4">DDR3_DQS1_N</text>
<text x="105.7" y="137.8">DDR3_DQS2_P</text>
<text x="84.7" y="138.5">9</text>
<text x="84.7" y="140.3">9</text>
<text x="84.7" y="143.7">9</text>
<text x="88.6" y="138.9">DDR3_DQS2_P</text>
<text x="88.6" y="140.6">DDR3_DQS2_N</text>
<text x="105.7" y="143">DDR3_DQS3_P</text>
<text x="105.7" y="139.6">DDR3_DQS2_N</text>
<text x="84.7" y="145.5">9</text>
<text x="88.6" y="144.1">DDR3_DQS3_P</text>
<text x="88.6" y="145.8">DDR3_DQS3_N</text>
<text x="105.7" y="144.8">DDR3_DQS3_N</text>
</g>
<g font-size="1.2">
<text x="29.1" y="1.3">5</text>
<text x="83.6" y="1.3">4</text>
<text x="138.2" y="1.3">3</text>
<text x="192.8" y="1.3">2</text>
<text x="247.4" y="1.3">1</text>
<text x=".5" y="28.3">D</text>
<text x="275.1" y="28.3">D</text>
<text x=".5" y="79.2">C</text>
<text x="275.1" y="79.2">C</text>
<text x=".5" y="130.2">B</text>
<text x="275.1" y="130.2">B</text>
<text x=".5" y="181.1">A</text>
<text x="275.1" y="181.1">A</text>
<text x="29.1" y="206.8">5</text>
<text x="83.6" y="206.8">4</text>
<text x="138.2" y="206.8">3</text>
<text x="192.8" y="206.8">2</text>
<text x="247.4" y="206.8">1</text>
</g>
</svg>
